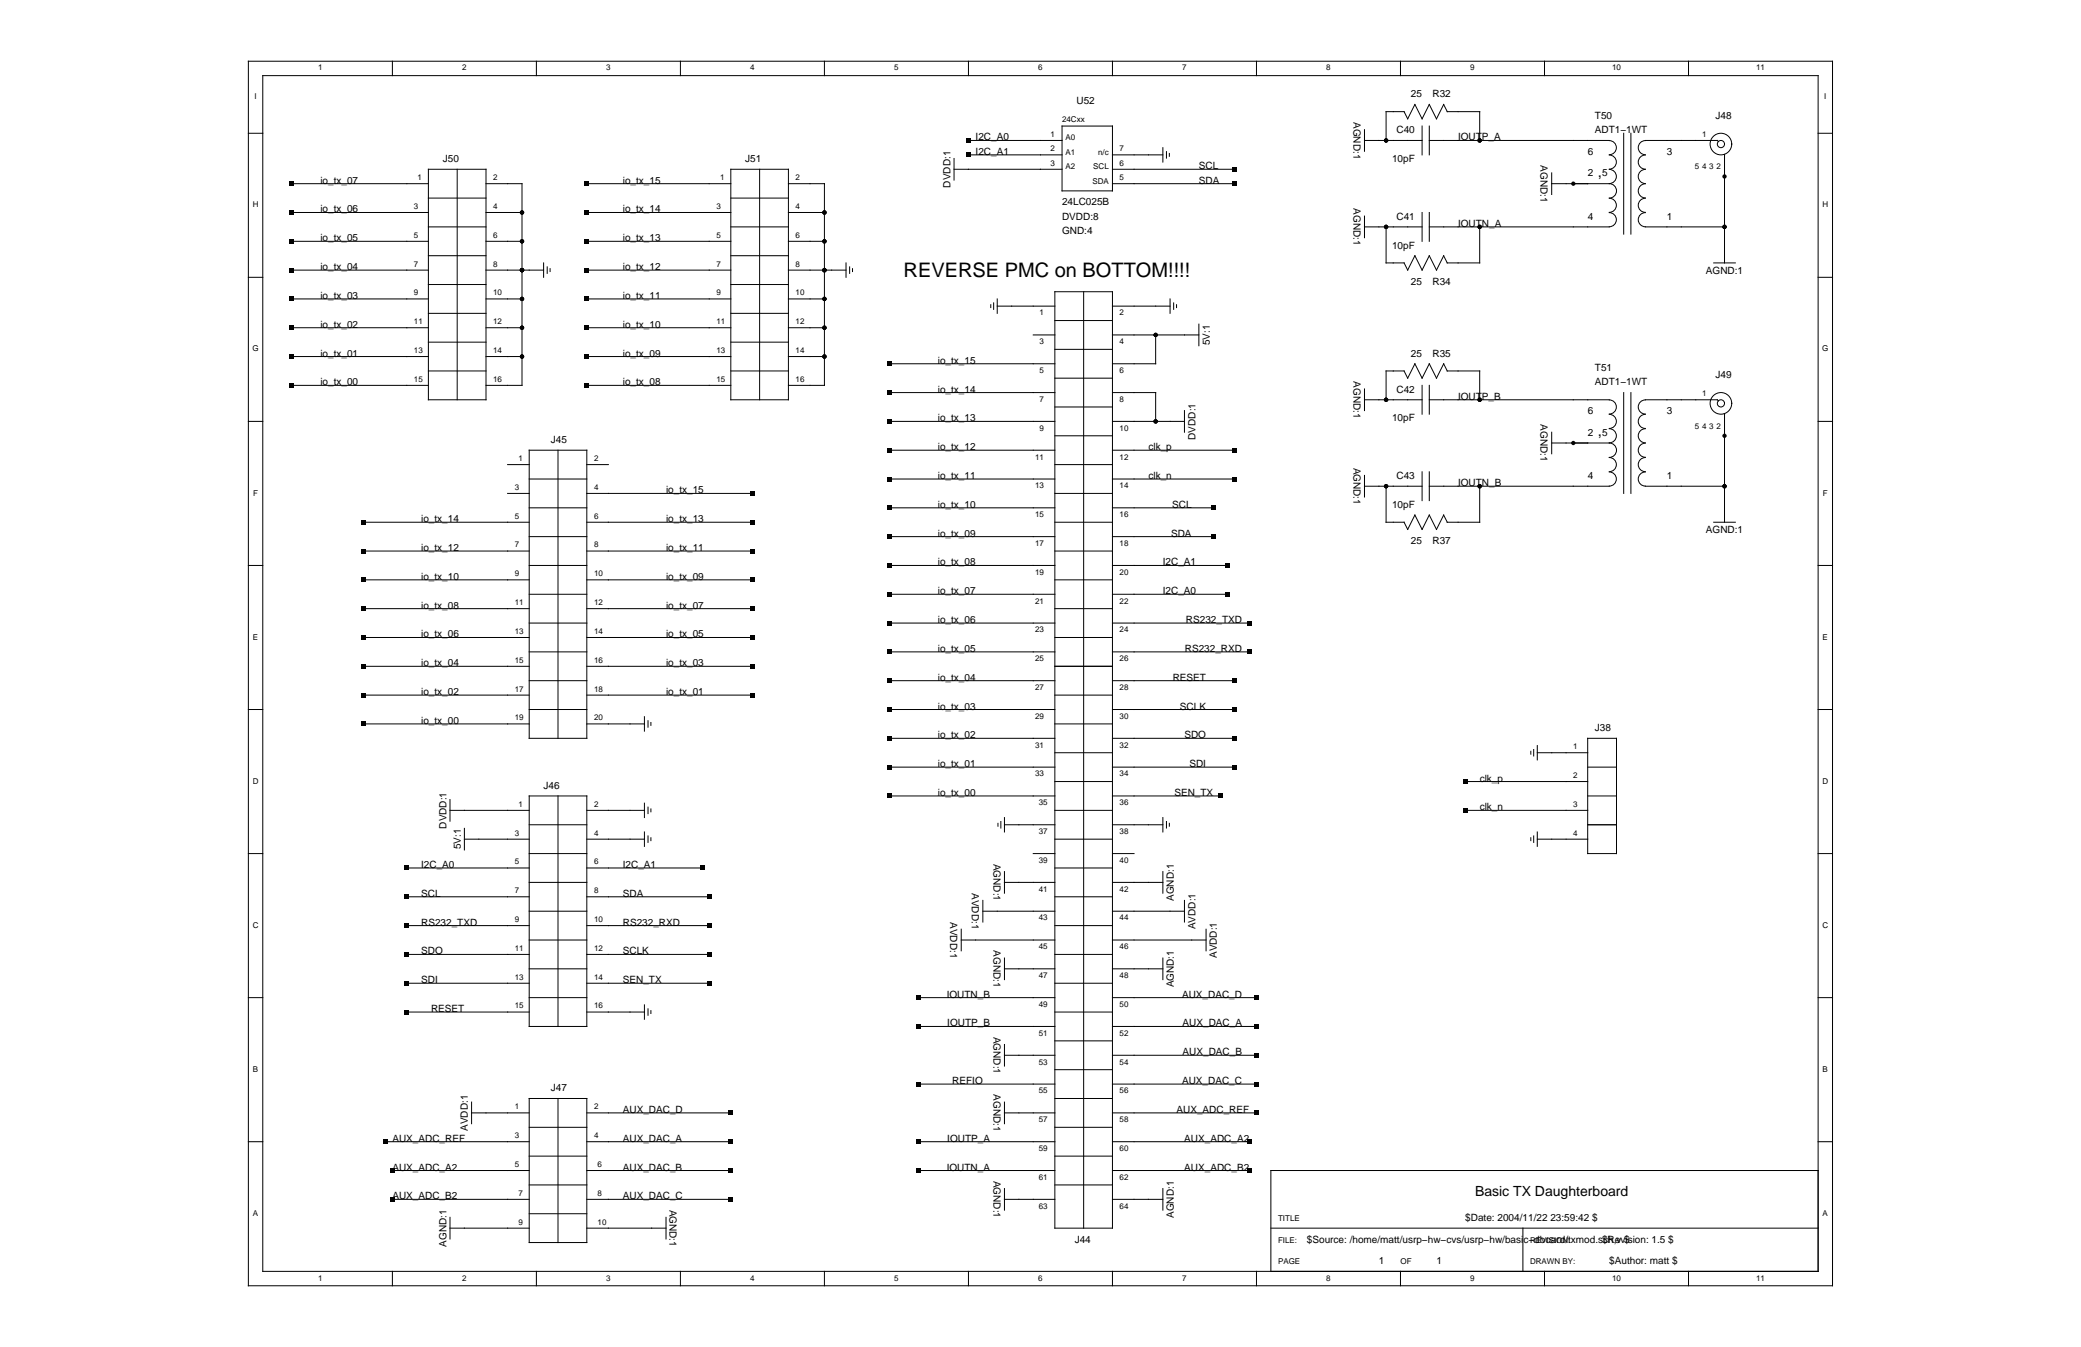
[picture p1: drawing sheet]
<svg xmlns="http://www.w3.org/2000/svg" width="432mm" height="279mm" viewBox="0 0 432 279" stroke-linecap="round" stroke-linejoin="round" font-family="sans-serif">
<g fill="none" stroke="#000" stroke-width=".21">
<path d="M51.5 12.7h328.7v254h-328.7zM54.5 15.7h322.8v248h-322.8zM81.4 12.7v3M111.3 12.7v3M141.2 12.7v3M171.1 12.7v3M200.9 12.7v3M230.8 12.7v3M260.7 12.7v3M290.6 12.7v3M320.5 12.7v3M350.4 12.7v3"/>
<path d="M51.5 27.6h3M60.5 38.1h28.4M88.9 35.1h11.9v47.8h-11.9zM94.9 35.1v47.8M100.8 38.1h7.5v41.8h-7.5M121.8 38.1h29.8M151.6 35.1h12v47.8h-12zM157.6 35.1v47.8M163.6 38.1h7.5v41.8h-7.5M198 35.1h22.4M198 32.9v4.5M200.9 29.1h19.5"/>
<path d="M200.9 32.1h19.5M220.4 26.1h10.4v13.5h-10.4zM230.8 38.1h25.4M230.8 35.1h25.4M230.8 32.1h10.5M241.3 30.6v3M242 31.5v1.3M242.6 31.8v.6M283.1 29.1h12M283.1 26.9v4.5M295.1 26.1v6M296.6 29.1l37.3 .1a1.46 1.46 0 0 1 1.5 1.4 1.46 1.46 0 0 1-1.5 1.5"/>
<path d="M296.6 26.1v6M299.5 21.7l.8 1.5h6.7v5.9M299.6 21.7l-1.5 3-1.5-3-1.5 3-1.5-3-1.5 3-.8-1.5h-3.7v5.9M322 38.1h11.9M322 35.9v4.4M333.9 32.2a1.46 1.46 0 0 1 1.5 1.4 1.46 1.46 0 0 1-1.5 1.5M333.9 35.1a1.46 1.46 0 0 1 1.5 1.5 1.46 1.46 0 0 1-1.5 1.5M333.9 38.1a1.49 1.49 0 0 1 1.5 1.5 1.49 1.49 0 0 1-1.5 1.5M336.9 27.6v21M338.4 27.6v21M341.4 32.2a1.46 1.46 0 0 0-1.5 1.4 1.46 1.46 0 0 0 1.5 1.5M341.4 35.1a1.46 1.46 0 0 0-1.5 1.5 1.46 1.46 0 0 0 1.5 1.5"/>
<path d="M341.4 38.1a1.46 1.46 0 0 0-1.5 1.5 1.46 1.46 0 0 0 1.5 1.5M356.6 29.4l-.3-.3-14.9 .1a1.46 1.46 0 0 0-1.5 1.4 1.46 1.46 0 0 0 1.5 1.5M357.8 32v22.5M377.3 27.6h2.9M51.5 57.5h3M60.5 44.1h28.4M60.5 50.1h28.4M60.5 56h28.4M88.9 47.1h11.9M88.9 53h11.9M88.9 41.1h11.9M88.9 59h11.9"/>
<path d="M100.8 44.1h7.5M100.8 50.1h7.5M100.8 56h12M112.8 54.5v3M113.5 55.4v1.3M114.1 55.7v.6M121.8 44.1h29.8M121.8 50.1h29.8M121.8 56h29.8M151.6 47.1h12M151.6 53h12M151.6 41.1h12"/>
<path d="M151.6 59h12M163.6 44.1h7.5M163.6 50.1h7.5M163.6 56h11.9M175.5 54.5v3M176.3 55.4v1.3M176.9 55.7v.6M283.1 47.1h12M283.1 44.8v4.5M287.6 47.1v7.4h3.7l.8 1.5 1.5-3 1.5 3 1.5-3 1.5 3 1.5-3M295.1 44.1v6M296.6 44.1v6"/>
<path d="M307 47.1v7.4h-6.7l-.8-1.5M333.9 41.1a1.46 1.46 0 0 1 1.5 1.5 1.46 1.46 0 0 1-1.5 1.4M333.9 44.1a1.46 1.46 0 0 1 1.5 1.5 1.46 1.46 0 0 1-1.5 1.4l-37.3 .1M341.4 41.1a1.46 1.46 0 0 0-1.5 1.5 1.46 1.46 0 0 0 1.5 1.4M341.4 44.1a1.46 1.46 0 0 0-1.5 1.5 1.46 1.46 0 0 0 1.5 1.4l16.4 .1M355.6 54.5h4.5M377.3 57.5h2.9M60.5 62h28.4M60.5 79.9h28.4M60.5 74h28.4M60.5 68h28.4M88.9 76.9h11.9"/>
<path d="M88.9 71h11.9M88.9 65h11.9M100.8 62h7.5M100.8 74h7.5M100.8 68h7.5M121.8 62h29.8M121.8 79.9h29.8M121.8 74h29.8M121.8 68h29.8M151.6 76.9h12M151.6 71h12M151.6 65h12"/>
<path d="M163.6 62h7.5M163.6 74h7.5M163.6 68h7.5M184.5 75.5h34.4M205.6 63.2v.6M206.2 62.8v1.4M206.9 63.5h12M206.9 62v3M214.4 69.5h4.5M218.9 60.5h11.9v194.2h-11.9zM218.9 66.5h11.9M218.9 78.4h11.9"/>
<path d="M218.9 72.5h11.9M224.9 60.5v194.2M230.8 63.5h12M230.8 69.5h18M239.8 69.5v6h-9M242.8 62v3M243.5 62.8v1.4M244.1 63.2v.6M248.8 67.2v4.5M295.1 79.9v6M296.6 79.9v6M299.5 75.5l.8 1.4h6.7v6"/>
<path d="M299.6 75.5l-1.5 2.9-1.5-2.9-1.5 2.9-1.5-2.9-1.5 2.9-.8-1.5h-3.7v6M51.5 87.4h3M105.3 96.4h4.5M109.8 93.4h12v59.7h-12zM109.8 99.4h12M115.8 93.4v59.7M121.8 96.4h4.4M184.5 81.4h34.4M184.5 87.4h34.4M184.5 93.4h34.4M184.5 99.4h34.4M218.9 96.4h11.9"/>
<path d="M218.9 84.4h11.9M218.9 90.4h11.9M230.8 81.4h9v6M230.8 87.4h15M230.8 93.4h25.4M230.8 99.4h25.4M245.8 85.2v4.4M283.1 80.7v4.5M283.1 98.6v4.5M283.1 82.9h12M295.1 97.9v5.9M296.6 82.9l37.3 .1a1.46 1.46 0 0 1 1.5 1.4 1.46 1.46 0 0 1-1.5 1.5"/>
<path d="M296.6 97.9v5.9M322 89.6v4.5M322 91.9h11.9M333.9 85.9a1.46 1.46 0 0 1 1.5 1.5 1.46 1.46 0 0 1-1.5 1.5M333.9 88.9a1.46 1.46 0 0 1 1.5 1.5 1.46 1.46 0 0 1-1.5 1.5M333.9 91.9a1.49 1.49 0 0 1 1.5 1.5 1.49 1.49 0 0 1-1.5 1.5M333.9 94.9a1.46 1.46 0 0 1 1.5 1.5 1.46 1.46 0 0 1-1.5 1.4M333.9 97.9a1.46 1.46 0 0 1 1.5 1.5 1.46 1.46 0 0 1-1.5 1.4l-37.3 .1M336.9 81.4v20.9M338.4 81.4v20.9M341.4 85.9a1.46 1.46 0 0 0-1.5 1.5 1.46 1.46 0 0 0 1.5 1.5M341.4 88.9a1.46 1.46 0 0 0-1.5 1.5 1.46 1.46 0 0 0 1.5 1.5"/>
<path d="M341.4 91.9a1.46 1.46 0 0 0-1.5 1.5 1.46 1.46 0 0 0 1.5 1.4M341.4 94.9a1.46 1.46 0 0 0-1.5 1.5 1.46 1.46 0 0 0 1.5 1.4M341.4 97.9a1.46 1.46 0 0 0-1.5 1.5 1.46 1.46 0 0 0 1.5 1.4l16.4 .1M356.6 83.1l-.3-.2-14.9 .1a1.46 1.46 0 0 0-1.5 1.4 1.46 1.46 0 0 0 1.5 1.5M357.8 85.8v22.5M377.3 87.4h2.9M51.5 117.3h3M75.4 114.3h34.4M75.4 108.3h34.4M105.3 102.3h4.5M109.8 105.3h12M109.8 111.3h12"/>
<path d="M109.8 117.3h12M121.8 114.3h34.3M121.8 108.3h34.3M121.8 102.3h34.3M184.5 105.3h34.4M184.5 111.3h34.4M184.5 117.3h34.4M218.9 114.3h11.9M218.9 108.3h11.9M218.9 102.3h11.9M230.8 105.3h20.9M230.8 111.3h20.9"/>
<path d="M230.8 117.3h23.9M283.1 100.9h12M287.6 100.9v7.4h3.7l.8 1.5 1.5-3 1.5 3 1.5-3 1.5 3 1.5-3M307 100.9v7.4h-6.7l-.8-1.5M355.6 108.3h4.5M377.3 117.3h2.9M75.4 120.3h34.4M75.4 132.2h34.4M75.4 126.3h34.4M75.4 138.2h34.4M109.8 123.3h12M109.8 129.2h12"/>
<path d="M109.8 135.2h12M121.8 120.3h34.3M121.8 132.2h34.3M121.8 126.3h34.3M121.8 138.2h34.3M184.5 123.3h34.4M184.5 129.2h34.4M184.5 135.2h34.4M218.9 120.3h11.9M218.9 132.2h11.9M218.9 126.3h11.9M218.9 138.2h11.9"/>
<path d="M230.8 123.3h23.9M230.8 129.2h28.4M230.8 135.2h28.4M51.5 147.2h3M75.4 144.2h34.4M75.4 150.2h34.4M109.8 141.2h12M109.8 147.2h12M121.8 144.2h34.3M121.8 150.2h11.9M133.7 148.7v3M134.5 149.5v1.3"/>
<path d="M135.1 149.9v.6M184.5 141.2h34.4M184.5 147.2h34.4M184.5 153.1h34.4M184.5 159.1h34.4M218.9 144.2h11.9M218.9 156.1h11.9M218.9 150.2h11.9M230.8 141.2h25.4M230.8 147.2h25.4M230.8 153.1h25.4M230.8 159.1h25.4"/>
<path d="M317.6 155.8v.6M318.2 155.5v1.3M319 156.1h10.4M319 154.6v3M329.4 153.1h6v24h-6zM329.4 159.1h6M377.3 147.2h2.9M51.5 177.1h3M93.4 168.1h16.4M93.4 165.8v4.5M96.4 174.1h13.4M96.4 171.8v4.5"/>
<path d="M109.8 165.1h12v47.8h-12zM109.8 171.1h12M109.8 177.1h12M115.8 165.1v47.8M121.8 168.1h11.9M121.8 174.1h11.9M133.7 166.6v3M133.7 172.6v3M134.5 167.4v1.4M134.5 173.4v1.3M135.1 167.8v.6M135.1 173.8v.6"/>
<path d="M184.5 165.1h34.4M207.1 170.8v.6M207.7 170.4v1.3M208.4 171.1h10.5M208.4 169.6v3M214.4 177.1h4.5M218.9 162.1h11.9M218.9 168.1h11.9M218.9 174.1h11.9M230.8 165.1h22.4M230.8 171.1h10.5M230.8 177.1h4.5"/>
<path d="M241.3 169.6v3M242 170.4v1.3M242.6 170.8v.6M304 162.1h25.4M304 168.1h25.4M317.6 173.8v.6M318.2 173.4v1.3M319 174.1h10.4M319 172.6v3M329.4 165.1h6M329.4 171.1h6M377.3 177.1h2.9"/>
<path d="M84.4 180h25.4M84.4 186h25.4M84.4 192h25.4M84.4 198h25.4M109.8 183h12M109.8 189h12M109.8 195h12M121.8 180h23.9M121.8 186h25.4M121.8 192h25.4M121.8 198h25.4M199.5 195h19.4"/>
<path d="M199.5 192.7v4.5M203.9 189h15M203.9 186.8v4.4M208.4 183h10.5M208.4 180.8v4.5M208.4 198.7v4.5M218.9 180h11.9M218.9 186h11.9M218.9 192h11.9M218.9 198h11.9M230.8 183h10.5M230.8 189h15"/>
<path d="M230.8 195h19.5M241.3 180.8v4.5M241.3 198.7v4.5M245.8 186.8v4.4M250.3 192.7v4.5M51.5 206.9h3M84.4 203.9h25.4M84.4 209.9h25.4M109.8 201h12M109.8 206.9h12M121.8 203.9h25.4M121.8 209.9h11.9"/>
<path d="M133.7 208.4v3M134.5 209.3v1.3M135.1 209.6v.6M190.5 206.9h28.4M190.5 212.9h28.4M208.4 201h10.5M208.4 218.9h10.5M208.4 216.6v4.5M218.9 203.9h11.9M218.9 209.9h11.9M218.9 215.9h11.9M230.8 201h10.5"/>
<path d="M230.8 206.9h29.9M230.8 212.9h29.9M230.8 218.9h29.9M377.3 206.9h2.9M51.5 236.8h3M79.9 236.8h29.9M97.9 230.8h11.9M97.9 228.6v4.5M109.8 227.9h12v29.8h-12zM109.8 233.8h12M109.8 239.8h12M115.8 227.9v29.8"/>
<path d="M121.8 230.8h29.8M121.8 236.8h29.8M190.5 224.9h28.4M190.5 236.8h28.4M208.4 230.8h10.5M208.4 228.6v4.5M218.9 221.9h11.9M218.9 227.9h11.9M218.9 233.8h11.9M218.9 239.8h11.9M230.8 224.9h29.9M230.8 230.8h29.9"/>
<path d="M230.8 236.8h28.4M377.3 236.8h2.9M81.4 242.8h28.4M81.4 248.8h28.4M93.4 254.7h16.4M93.4 252.5v4.5M109.8 245.8h12M109.8 251.8h12M121.8 254.7h16.4M121.8 242.8h29.8M121.8 248.8h29.8M138.2 252.5v4.5"/>
<path d="M190.5 242.8h28.4M208.4 248.8h10.5M208.4 246.5v4.5M218.9 245.8h11.9M230.8 242.8h28.4M230.8 248.8h10.5M241.3 246.5v4.5M263.7 254.7h113.6M316 254.7v9M377.3 242.8h-113.6v20.9M81.4 263.7v3M111.3 263.7v3"/>
<path d="M141.2 263.7v3M171.1 263.7v3M200.9 263.7v3M230.8 263.7v3M260.7 263.7v3M290.6 263.7v3M320.5 263.7v3M350.4 263.7v3"/>
<circle cx="357.1" cy="29.9" r=".75"/>
<circle cx="357.1" cy="29.9" r="2.24"/>
<circle cx="357.1" cy="83.7" r=".75"/>
<circle cx="357.1" cy="83.7" r="2.24"/>
</g>
<g fill="#000">
<path d="M60.1 37.7h.8v.8h-.8zM121.3 37.7h.9v.8h-.9zM200.5 31.7h.9v.9h-.9zM200.5 28.7h.9v.9h-.9zM255.8 34.7h.9v.9h-.9zM255.8 37.7h.9v.8h-.9zM60.1 49.6h.8v.9h-.8zM60.1 43.6h.8v.9h-.8zM60.1 55.6h.8v.9h-.8zM121.3 49.6h.9v.9h-.9zM121.3 43.6h.9v.9h-.9zM121.3 55.6h.9v.9h-.9z"/>
<path d="M60.1 61.6h.8v.9h-.8zM60.1 73.5h.8v.9h-.8zM60.1 67.5h.8v.9h-.8zM60.1 79.5h.8v.9h-.8zM121.3 61.6h.9v.9h-.9zM121.3 73.5h.9v.9h-.9zM121.3 79.5h.9v.9h-.9zM121.3 67.5h.9v.9h-.9zM184.1 75h.9v.9h-.9zM184.1 81h.9v.9h-.9zM184.1 98.9h.9v.9h-.9zM184.1 87h.9v.9h-.9z"/>
<path d="M184.1 92.9h.9v.9h-.9zM255.8 92.9h.9v.9h-.9zM255.8 98.9h.9v.9h-.9zM75 107.9h.9v.9h-.9zM75 113.9h.9v.8h-.9zM75 119.8h.9v.9h-.9zM155.7 101.9h.9v.9h-.9zM155.7 113.9h.9v.8h-.9zM155.7 107.9h.9v.9h-.9zM155.7 119.8h.9v.9h-.9zM184.1 116.8h.9v.9h-.9zM184.1 104.9h.9v.9h-.9z"/>
<path d="M184.1 110.9h.9v.9h-.9zM251.3 110.9h.9v.9h-.9zM251.3 104.9h.9v.9h-.9zM254.3 116.8h.9v.9h-.9zM75 125.8h.9v.9h-.9zM75 131.8h.9v.9h-.9zM75 137.8h.9v.9h-.9zM155.7 131.8h.9v.9h-.9zM155.7 125.8h.9v.9h-.9zM155.7 137.8h.9v.9h-.9zM184.1 134.8h.9v.9h-.9zM184.1 122.8h.9v.9h-.9z"/>
<path d="M184.1 128.8h.9v.9h-.9zM254.3 122.8h.9v.9h-.9zM258.8 134.8h.9v.9h-.9zM258.8 128.8h.9v.9h-.9zM75 143.7h.9v.9h-.9zM75 149.7h.9v.9h-.9zM155.7 143.7h.9v.9h-.9zM184.1 152.7h.9v.9h-.9zM184.1 140.7h.9v.9h-.9zM184.1 146.7h.9v.9h-.9zM184.1 158.7h.9v.9h-.9zM255.8 146.7h.9v.9h-.9z"/>
<path d="M255.8 140.7h.9v.9h-.9zM255.8 152.7h.9v.9h-.9zM255.8 158.7h.9v.9h-.9zM84 179.6h.9v.9h-.9zM145.2 179.6h.9v.9h-.9zM184.1 164.7h.9v.8h-.9zM252.8 164.7h.9v.8h-.9zM303.6 161.7h.9v.9h-.9zM303.6 167.6h.9v.9h-.9zM84 185.6h.9v.9h-.9zM84 191.5h.9v.9h-.9zM84 197.5h.9v.9h-.9z"/>
<path d="M146.7 185.6h.9v.9h-.9zM146.7 191.5h.9v.9h-.9zM146.7 197.5h.9v.9h-.9zM84 203.5h.9v.9h-.9zM84 209.5h.9v.9h-.9zM146.7 203.5h.9v.9h-.9zM190 212.5h.9v.9h-.9zM190 206.5h.9v.9h-.9zM260.3 206.5h.9v.9h-.9zM260.3 212.5h.9v.9h-.9zM260.3 218.4h.9v.9h-.9zM79.5 236.4h.9v.9h-.9z"/>
<path d="M151.2 236.4h.9v.9h-.9zM151.2 230.4h.9v.9h-.9zM190 236.4h.9v.9h-.9zM190 224.4h.9v.9h-.9zM258.8 236.4h.9v.9h-.9zM260.3 224.4h.9v.9h-.9zM260.3 230.4h.9v.9h-.9zM81 248.3h.9v.9h-.9zM81 242.3h.9v.9h-.9zM151.2 248.3h.9v.9h-.9zM151.2 242.3h.9v.9h-.9zM190 242.3h.9v.9h-.9z"/>
<path d="M258.8 242.3h.9v.9h-.9z"/>
<circle cx="287.6" cy="29.1" r=".45"/>
<circle cx="307" cy="29.1" r=".45"/>
<circle cx="326.5" cy="38.1" r=".45"/>
<circle cx="357.8" cy="36.6" r=".45"/>
<circle cx="108.3" cy="56" r=".45"/>
<circle cx="108.3" cy="44.1" r=".45"/>
<circle cx="108.3" cy="50.1" r=".45"/>
<circle cx="171.1" cy="56" r=".45"/>
<circle cx="171.1" cy="44.1" r=".45"/>
<circle cx="171.1" cy="50.1" r=".45"/>
<circle cx="287.6" cy="47.1" r=".45"/>
<circle cx="307" cy="47.1" r=".45"/>
<circle cx="357.8" cy="47.1" r=".45"/>
<circle cx="108.3" cy="62" r=".45"/>
<circle cx="108.3" cy="68" r=".45"/>
<circle cx="108.3" cy="74" r=".45"/>
<circle cx="171.1" cy="62" r=".45"/>
<circle cx="171.1" cy="68" r=".45"/>
<circle cx="171.1" cy="74" r=".45"/>
<circle cx="239.8" cy="69.5" r=".45"/>
<circle cx="239.8" cy="87.4" r=".45"/>
<circle cx="287.6" cy="82.9" r=".45"/>
<circle cx="307" cy="82.9" r=".45"/>
<circle cx="326.5" cy="91.9" r=".45"/>
<circle cx="357.8" cy="90.4" r=".45"/>
<circle cx="287.6" cy="100.9" r=".45"/>
<circle cx="307" cy="100.9" r=".45"/>
<circle cx="357.8" cy="100.9" r=".45"/>
</g>
<text font-size="4.2" x="187.5" y="57.5">REVERSE PMC on BOTTOM!!!!</text>
<g font-size="3.1">
<text x="331.5" y="36.7">,</text>
<text x="331.5" y="90.4">,</text>
</g>
<text font-size="2.9" x="306.1" y="248">Basic TX Daughterboard</text>
<g font-size="2.1">
<text x="223.4" y="21.7">U52</text>
<text x="292.8" y="20.2">25</text>
<text x="297.2" y="20.2">R32</text>
<text x="202.4" y="29.1">I2C_A0</text>
<text x="280.9" y="25.3" transform="rotate(90 280.9 25.3)">AGND:1</text>
<text x="289.8" y="27.6">C40</text>
<text x="302.5" y="29.1">IOUTP_A</text>
<text x="330.9" y="24.7">T50</text>
<text x="330.9" y="27.6">ADT1−1WT</text>
<text x="356" y="24.7">J48</text>
<text x="91.9" y="33.6">J50</text>
<text x="154.6" y="33.6">J51</text>
<text x="202.4" y="32.1">I2C_A1</text>
<text x="248.8" y="35.1">SCL</text>
<text x="288.9" y="33.6">10pF</text>
<text x="319.7" y="34.2" transform="rotate(90 319.7 34.2)">AGND:1</text>
<text x="329.4" y="32.1">6</text>
<text x="345.9" y="32.1">3</text>
<text x="66.5" y="38.1">io_tx_07</text>
<text x="129.2" y="38.1">io_tx_15</text>
<text x="197.2" y="38.9" transform="rotate(-90 197.2 38.9)">DVDD:1</text>
<text x="248.8" y="38.1">SDA</text>
<text x="329.4" y="36.6">2</text>
<text x="332.4" y="36.6">5</text>
<text x="66.5" y="44.1">io_tx_06</text>
<text x="129.2" y="44.1">io_tx_14</text>
<text x="220.4" y="42.6">24LC025B</text>
<text x="220.4" y="45.6">DVDD:8</text>
<text x="280.9" y="43.2" transform="rotate(90 280.9 43.2)">AGND:1</text>
<text x="289.8" y="45.6">C41</text>
<text x="302.5" y="47.1">IOUTN_A</text>
<text x="329.4" y="45.6">4</text>
<text x="345.9" y="45.6">1</text>
<text x="66.5" y="50.1">io_tx_05</text>
<text x="129.2" y="50.1">io_tx_13</text>
<text x="220.4" y="48.6">GND:4</text>
<text x="288.9" y="51.5">10pF</text>
<text x="66.5" y="56">io_tx_04</text>
<text x="129.2" y="56">io_tx_12</text>
<text x="292.8" y="59">25</text>
<text x="297.2" y="59">R34</text>
<text x="354" y="56.8">AGND:1</text>
<text x="66.5" y="62">io_tx_03</text>
<text x="129.2" y="62">io_tx_11</text>
<text x="66.5" y="68">io_tx_02</text>
<text x="129.2" y="68">io_tx_10</text>
<text x="251" y="71.6" transform="rotate(-90 251 71.6)">5V:1</text>
<text x="66.5" y="74">io_tx_01</text>
<text x="129.2" y="74">io_tx_09</text>
<text x="194.6" y="75.5">io_tx_15</text>
<text x="292.8" y="74">25</text>
<text x="297.2" y="74">R35</text>
<text x="330.9" y="76.9">T51</text>
<text x="66.5" y="79.9">io_tx_00</text>
<text x="129.2" y="79.9">io_tx_08</text>
<text x="194.6" y="81.4">io_tx_14</text>
<text x="280.9" y="79.1" transform="rotate(90 280.9 79.1)">AGND:1</text>
<text x="289.8" y="81.4">C42</text>
<text x="302.5" y="82.9">IOUTP_B</text>
<text x="330.9" y="79.9">ADT1−1WT</text>
<text x="356" y="78.4">J49</text>
<text x="194.6" y="87.4">io_tx_13</text>
<text x="288.9" y="87.4">10pF</text>
<text x="319.7" y="88" transform="rotate(90 319.7 88)">AGND:1</text>
<text x="329.4" y="85.9">6</text>
<text x="345.9" y="85.9">3</text>
<text x="114.3" y="91.9">J45</text>
<text x="194.6" y="93.4">io_tx_12</text>
<text x="238.3" y="93.4">clk_p</text>
<text x="248" y="91.2" transform="rotate(-90 248 91.2)">DVDD:1</text>
<text x="329.4" y="90.4">2</text>
<text x="332.4" y="90.4">5</text>
<text x="194.6" y="99.4">io_tx_11</text>
<text x="238.3" y="99.4">clk_n</text>
<text x="280.9" y="97" transform="rotate(90 280.9 97)">AGND:1</text>
<text x="289.8" y="99.4">C43</text>
<text x="302.5" y="100.9">IOUTN_B</text>
<text x="329.4" y="99.4">4</text>
<text x="345.9" y="99.4">1</text>
<text x="138.2" y="102.3">io_tx_15</text>
<text x="194.6" y="105.3">io_tx_10</text>
<text x="243.2" y="105.3">SCL</text>
<text x="288.9" y="105.3">10pF</text>
<text x="87.4" y="108.3">io_tx_14</text>
<text x="138.2" y="108.3">io_tx_13</text>
<text x="194.6" y="111.3">io_tx_09</text>
<text x="243" y="111.3">SDA</text>
<text x="292.8" y="112.8">25</text>
<text x="297.2" y="112.8">R37</text>
<text x="354" y="110.6">AGND:1</text>
<text x="87.4" y="114.3">io_tx_12</text>
<text x="138.2" y="114.3">io_tx_11</text>
<text x="194.6" y="117.3">io_tx_08</text>
<text x="241.3" y="117.3">I2C_A1</text>
<text x="87.4" y="120.3">io_tx_10</text>
<text x="138.2" y="120.3">io_tx_09</text>
<text x="194.6" y="123.3">io_tx_07</text>
<text x="241.3" y="123.3">I2C_A0</text>
<text x="87.4" y="126.3">io_tx_08</text>
<text x="138.2" y="126.3">io_tx_07</text>
<text x="194.6" y="129.2">io_tx_06</text>
<text x="246.1" y="129.2">RS232_TXD</text>
<text x="87.4" y="132.2">io_tx_06</text>
<text x="138.2" y="132.2">io_tx_05</text>
<text x="194.6" y="135.2">io_tx_05</text>
<text x="245.8" y="135.2">RS232_RXD</text>
<text x="87.4" y="138.2">io_tx_04</text>
<text x="138.2" y="138.2">io_tx_03</text>
<text x="194.6" y="141.2">io_tx_04</text>
<text x="243.3" y="141.2">RESET</text>
<text x="87.4" y="144.2">io_tx_02</text>
<text x="138.2" y="144.2">io_tx_01</text>
<text x="194.6" y="147.2">io_tx_03</text>
<text x="244.8" y="147.2">SCLK</text>
<text x="87.4" y="150.2">io_tx_00</text>
<text x="194.6" y="153.1">io_tx_02</text>
<text x="245.8" y="153.1">SDO</text>
<text x="330.9" y="151.7">J38</text>
<text x="194.6" y="159.1">io_tx_01</text>
<text x="246.8" y="159.1">SDI</text>
<text x="112.8" y="163.6">J46</text>
<text x="194.6" y="165.1">io_tx_00</text>
<text x="243.7" y="165.1">SEN_TX</text>
<text x="307" y="162.1">clk_p</text>
<text x="92.6" y="171.9" transform="rotate(-90 92.6 171.9)">DVDD:1</text>
<text x="307" y="168.1">clk_n</text>
<text x="95.6" y="176.2" transform="rotate(-90 95.6 176.2)">5V:1</text>
<text x="206.1" y="179.2" transform="rotate(90 206.1 179.2)">AGND:1</text>
<text x="87.4" y="180">I2C_A0</text>
<text x="129.2" y="180">I2C_A1</text>
<text x="201.7" y="185.3" transform="rotate(90 201.7 185.3)">AVDD:1</text>
<text x="87.4" y="186">SCL</text>
<text x="87.4" y="192">RS232_TXD</text>
<text x="129.2" y="186">SDA</text>
<text x="129.2" y="192">RS232_RXD</text>
<text x="197.2" y="191.2" transform="rotate(90 197.2 191.2)">AVDD:1</text>
<text x="243.6" y="186.9" transform="rotate(-90 243.6 186.9)">AGND:1</text>
<text x="87.4" y="198">SDO</text>
<text x="129.2" y="198">SCLK</text>
<text x="206.1" y="197.1" transform="rotate(90 206.1 197.1)">AGND:1</text>
<text x="248" y="192.8" transform="rotate(-90 248 192.8)">AVDD:1</text>
<text x="87.4" y="203.9">SDI</text>
<text x="129.2" y="203.9">SEN_TX</text>
<text x="252.5" y="198.7" transform="rotate(-90 252.5 198.7)">AVDD:1</text>
<text x="89.4" y="209.9">RESET</text>
<text x="196.4" y="206.9">IOUTN_B</text>
<text x="243.6" y="204.8" transform="rotate(-90 243.6 204.8)">AGND:1</text>
<text x="245.3" y="206.9">AUX_DAC_D</text>
<text x="196.6" y="212.9">IOUTP_B</text>
<text x="206.1" y="215" transform="rotate(90 206.1 215)">AGND:1</text>
<text x="245.4" y="212.9">AUX_DAC_A</text>
<text x="245.4" y="218.9">AUX_DAC_B</text>
<text x="114.3" y="226.4">J47</text>
<text x="197.6" y="224.9">REFIO</text>
<text x="206.1" y="227" transform="rotate(90 206.1 227)">AGND:1</text>
<text x="245.3" y="224.9">AUX_DAC_C</text>
<text x="129.2" y="230.8">AUX_DAC_D</text>
<text x="244.1" y="230.8">AUX_ADC_REF</text>
<text x="81.4" y="236.8">AUX_ADC_REF</text>
<text x="97.1" y="234.6" transform="rotate(-90 97.1 234.6)">AVDD:1</text>
<text x="129.2" y="236.8">AUX_DAC_A</text>
<text x="196.6" y="236.8">IOUTP_A</text>
<text x="245.7" y="236.8">AUX_ADC_A2</text>
<text x="81.4" y="242.8">AUX_ADC_A2</text>
<text x="129.2" y="242.8">AUX_DAC_B</text>
<text x="196.4" y="242.8">IOUTN_A</text>
<text x="206.1" y="244.9" transform="rotate(90 206.1 244.9)">AGND:1</text>
<text x="245.7" y="242.8">AUX_ADC_B2</text>
<text x="81.4" y="248.8">AUX_ADC_B2</text>
<text x="129.2" y="248.8">AUX_DAC_C</text>
<text x="138.9" y="250.9" transform="rotate(90 138.9 250.9)">AGND:1</text>
<text x="223" y="257.7">J44</text>
<text x="243.6" y="252.6" transform="rotate(-90 243.6 252.6)">AGND:1</text>
<text x="271.2" y="257.7">$Source: /home/matt/usrp−hw−cvs/usrp−hw/basic−dboard/txmod.sch,v $</text>
<text x="304" y="253.3">$Date: 2004/11/22 23:59:42 $</text>
<text x="332.4" y="257.7">$Revision: 1.5 $</text>
<text x="92.6" y="258.6" transform="rotate(-90 92.6 258.6)">AGND:1</text>
<text x="286.1" y="262.2">1</text>
<text x="298.1" y="262.2">1</text>
<text x="333.9" y="262.2">$Author: matt $</text>
</g>
<g font-size="1.7">
<text x="66" y="14.6">1</text>
<text x="95.9" y="14.6">2</text>
<text x="125.8" y="14.6">3</text>
<text x="155.7" y="14.6">4</text>
<text x="185.5" y="14.6">5</text>
<text x="215.4" y="14.6">6</text>
<text x="245.3" y="14.6">7</text>
<text x="275.2" y="14.6">8</text>
<text x="305.1" y="14.6">9</text>
<text x="334.5" y="14.6">10</text>
<text x="364.4" y="14.6">11</text>
<text x="52.8" y="20.6">I</text>
<text x="378.5" y="20.6">I</text>
<text x="218" y="28.4">1</text>
<text x="220.4" y="25.4">24Cxx</text>
<text x="221.1" y="29.1">A0</text>
<text x="353.2" y="28.4">1</text>
<text x="218" y="34.4">3</text>
<text x="218" y="31.4">2</text>
<text x="221.1" y="35.1">A2</text>
<text x="221.1" y="32.1">A1</text>
<text x="226.9" y="35.1">SCL</text>
<text x="227.9" y="32.1">n/c</text>
<text x="232.3" y="34.4">6</text>
<text x="232.3" y="31.4">7</text>
<text x="351.7" y="35.1">5</text>
<text x="353.2" y="35.1">4</text>
<text x="354.7" y="35.1">3</text>
<text x="356.2" y="35.1">2</text>
<text x="86.6" y="37.4">1</text>
<text x="102.3" y="37.4">2</text>
<text x="149.4" y="37.4">1</text>
<text x="165.1" y="37.4">2</text>
<text x="226.7" y="38.1">SDA</text>
<text x="232.3" y="37.4">5</text>
<text x="52.4" y="43">H</text>
<text x="85.9" y="43.3">3</text>
<text x="102.3" y="43.3">4</text>
<text x="148.7" y="43.3">3</text>
<text x="165.1" y="43.3">4</text>
<text x="378.1" y="43">H</text>
<text x="85.9" y="49.3">5</text>
<text x="102.3" y="49.3">6</text>
<text x="148.7" y="49.3">5</text>
<text x="165.1" y="49.3">6</text>
<text x="85.9" y="55.3">7</text>
<text x="102.3" y="55.3">8</text>
<text x="148.7" y="55.3">7</text>
<text x="165.1" y="55.3">8</text>
<text x="85.9" y="61.3">9</text>
<text x="102.3" y="61.3">10</text>
<text x="148.7" y="61.3">9</text>
<text x="165.1" y="61.3">10</text>
<text x="215.7" y="65.4">1</text>
<text x="232.3" y="65.4">2</text>
<text x="85.9" y="67.2">11</text>
<text x="102.3" y="67.2">12</text>
<text x="148.7" y="67.2">11</text>
<text x="165.1" y="67.2">12</text>
<text x="215.7" y="71.4">3</text>
<text x="232.3" y="71.4">4</text>
<text x="52.4" y="72.9">G</text>
<text x="85.9" y="73.2">13</text>
<text x="102.3" y="73.2">14</text>
<text x="148.7" y="73.2">13</text>
<text x="165.1" y="73.2">14</text>
<text x="215.7" y="77.4">5</text>
<text x="232.3" y="77.4">6</text>
<text x="378.1" y="72.9">G</text>
<text x="85.9" y="79.2">15</text>
<text x="102.3" y="79.2">16</text>
<text x="148.7" y="79.2">15</text>
<text x="165.1" y="79.2">16</text>
<text x="215.7" y="83.4">7</text>
<text x="232.3" y="83.4">8</text>
<text x="353.2" y="82.2">1</text>
<text x="215.7" y="89.3">9</text>
<text x="232.3" y="89.3">10</text>
<text x="351.7" y="88.9">5</text>
<text x="353.2" y="88.9">4</text>
<text x="354.7" y="88.9">3</text>
<text x="356.2" y="88.9">2</text>
<text x="107.6" y="95.6">1</text>
<text x="123.3" y="95.6">2</text>
<text x="214.8" y="95.3">11</text>
<text x="232.3" y="95.3">12</text>
<text x="106.8" y="101.6">3</text>
<text x="123.3" y="101.6">4</text>
<text x="214.8" y="101.3">13</text>
<text x="232.3" y="101.3">14</text>
<text x="52.5" y="102.8">F</text>
<text x="106.8" y="107.6">5</text>
<text x="123.3" y="107.6">6</text>
<text x="214.8" y="107.3">15</text>
<text x="232.3" y="107.3">16</text>
<text x="378.2" y="102.8">F</text>
<text x="106.8" y="113.6">7</text>
<text x="123.3" y="113.6">8</text>
<text x="214.8" y="113.3">17</text>
<text x="232.3" y="113.3">18</text>
<text x="106.8" y="119.5">9</text>
<text x="123.3" y="119.5">10</text>
<text x="214.8" y="119.2">19</text>
<text x="232.3" y="119.2">20</text>
<text x="106.8" y="125.5">11</text>
<text x="123.3" y="125.5">12</text>
<text x="214.8" y="125.2">21</text>
<text x="232.3" y="125.2">22</text>
<text x="106.8" y="131.5">13</text>
<text x="123.3" y="131.5">14</text>
<text x="214.8" y="131.2">23</text>
<text x="232.3" y="131.2">24</text>
<text x="52.5" y="132.7">E</text>
<text x="106.8" y="137.5">15</text>
<text x="123.3" y="137.5">16</text>
<text x="214.8" y="137.1">25</text>
<text x="232.3" y="137.1">26</text>
<text x="378.2" y="132.7">E</text>
<text x="106.8" y="143.4">17</text>
<text x="123.3" y="143.4">18</text>
<text x="214.8" y="143.1">27</text>
<text x="232.3" y="143.1">28</text>
<text x="106.8" y="149.4">19</text>
<text x="123.3" y="149.4">20</text>
<text x="214.8" y="149.1">29</text>
<text x="232.3" y="149.1">30</text>
<text x="214.8" y="155.1">31</text>
<text x="232.3" y="155.1">32</text>
<text x="326.5" y="155.4">1</text>
<text x="214.8" y="161">33</text>
<text x="232.3" y="161">34</text>
<text x="326.5" y="161.4">2</text>
<text x="52.4" y="162.5">D</text>
<text x="107.6" y="167.3">1</text>
<text x="123.3" y="167.3">2</text>
<text x="215.5" y="167">35</text>
<text x="232.3" y="167">36</text>
<text x="326.5" y="167.3">3</text>
<text x="378.1" y="162.5">D</text>
<text x="106.8" y="173.3">3</text>
<text x="123.3" y="173.3">4</text>
<text x="215.5" y="173">37</text>
<text x="232.3" y="173">38</text>
<text x="326.5" y="173.3">4</text>
<text x="106.8" y="179.3">5</text>
<text x="123.3" y="179.3">6</text>
<text x="215.5" y="179">39</text>
<text x="232.3" y="179">40</text>
<text x="106.8" y="185.3">7</text>
<text x="123.3" y="185.3">8</text>
<text x="215.5" y="185">41</text>
<text x="232.3" y="185">42</text>
<text x="106.8" y="191.2">9</text>
<text x="123.3" y="191.2">10</text>
<text x="215.5" y="190.9">43</text>
<text x="232.3" y="190.9">44</text>
<text x="52.4" y="192.4">C</text>
<text x="106.8" y="197.2">11</text>
<text x="123.3" y="197.2">12</text>
<text x="215.5" y="196.9">45</text>
<text x="232.3" y="196.9">46</text>
<text x="378.1" y="192.4">C</text>
<text x="106.8" y="203.2">13</text>
<text x="123.3" y="203.2">14</text>
<text x="215.5" y="202.9">47</text>
<text x="232.3" y="202.9">48</text>
<text x="106.8" y="209.2">15</text>
<text x="123.3" y="209.2">16</text>
<text x="215.5" y="208.9">49</text>
<text x="232.3" y="208.9">50</text>
<text x="215.5" y="214.9">51</text>
<text x="232.3" y="214.9">52</text>
<text x="215.5" y="220.8">53</text>
<text x="232.3" y="220.8">54</text>
<text x="52.5" y="222.3">B</text>
<text x="215.5" y="226.8">55</text>
<text x="232.3" y="226.8">56</text>
<text x="378.2" y="222.3">B</text>
<text x="106.8" y="230.1">1</text>
<text x="123.3" y="230.1">2</text>
<text x="215.5" y="232.8">57</text>
<text x="232.3" y="232.8">58</text>
<text x="106.8" y="236.1">3</text>
<text x="123.3" y="236.1">4</text>
<text x="215.5" y="238.7">59</text>
<text x="232.3" y="238.7">60</text>
<text x="106.8" y="242">5</text>
<text x="124" y="242">6</text>
<text x="215.5" y="244.7">61</text>
<text x="232.3" y="244.7">62</text>
<text x="107.6" y="248">7</text>
<text x="124" y="248">8</text>
<text x="215.5" y="250.7">63</text>
<text x="232.3" y="250.7">64</text>
<text x="52.5" y="252.2">A</text>
<text x="107.6" y="254">9</text>
<text x="124" y="254">10</text>
<text x="265.2" y="257.7">FILE:</text>
<text x="265.2" y="253.3">TITLE</text>
<text x="317.5" y="257.7">REVISION:</text>
<text x="378.2" y="252.2">A</text>
<text x="265.2" y="262.2">PAGE</text>
<text x="290.6" y="262.2">OF</text>
<text x="317.5" y="262.2">DRAWN BY:</text>
<text x="66" y="265.6">1</text>
<text x="95.9" y="265.6">2</text>
<text x="125.8" y="265.6">3</text>
<text x="155.7" y="265.6">4</text>
<text x="185.5" y="265.6">5</text>
<text x="215.4" y="265.6">6</text>
<text x="245.3" y="265.6">7</text>
<text x="275.2" y="265.6">8</text>
<text x="305.1" y="265.6">9</text>
<text x="334.5" y="265.6">10</text>
<text x="364.4" y="265.6">11</text>
</g>
</svg>
